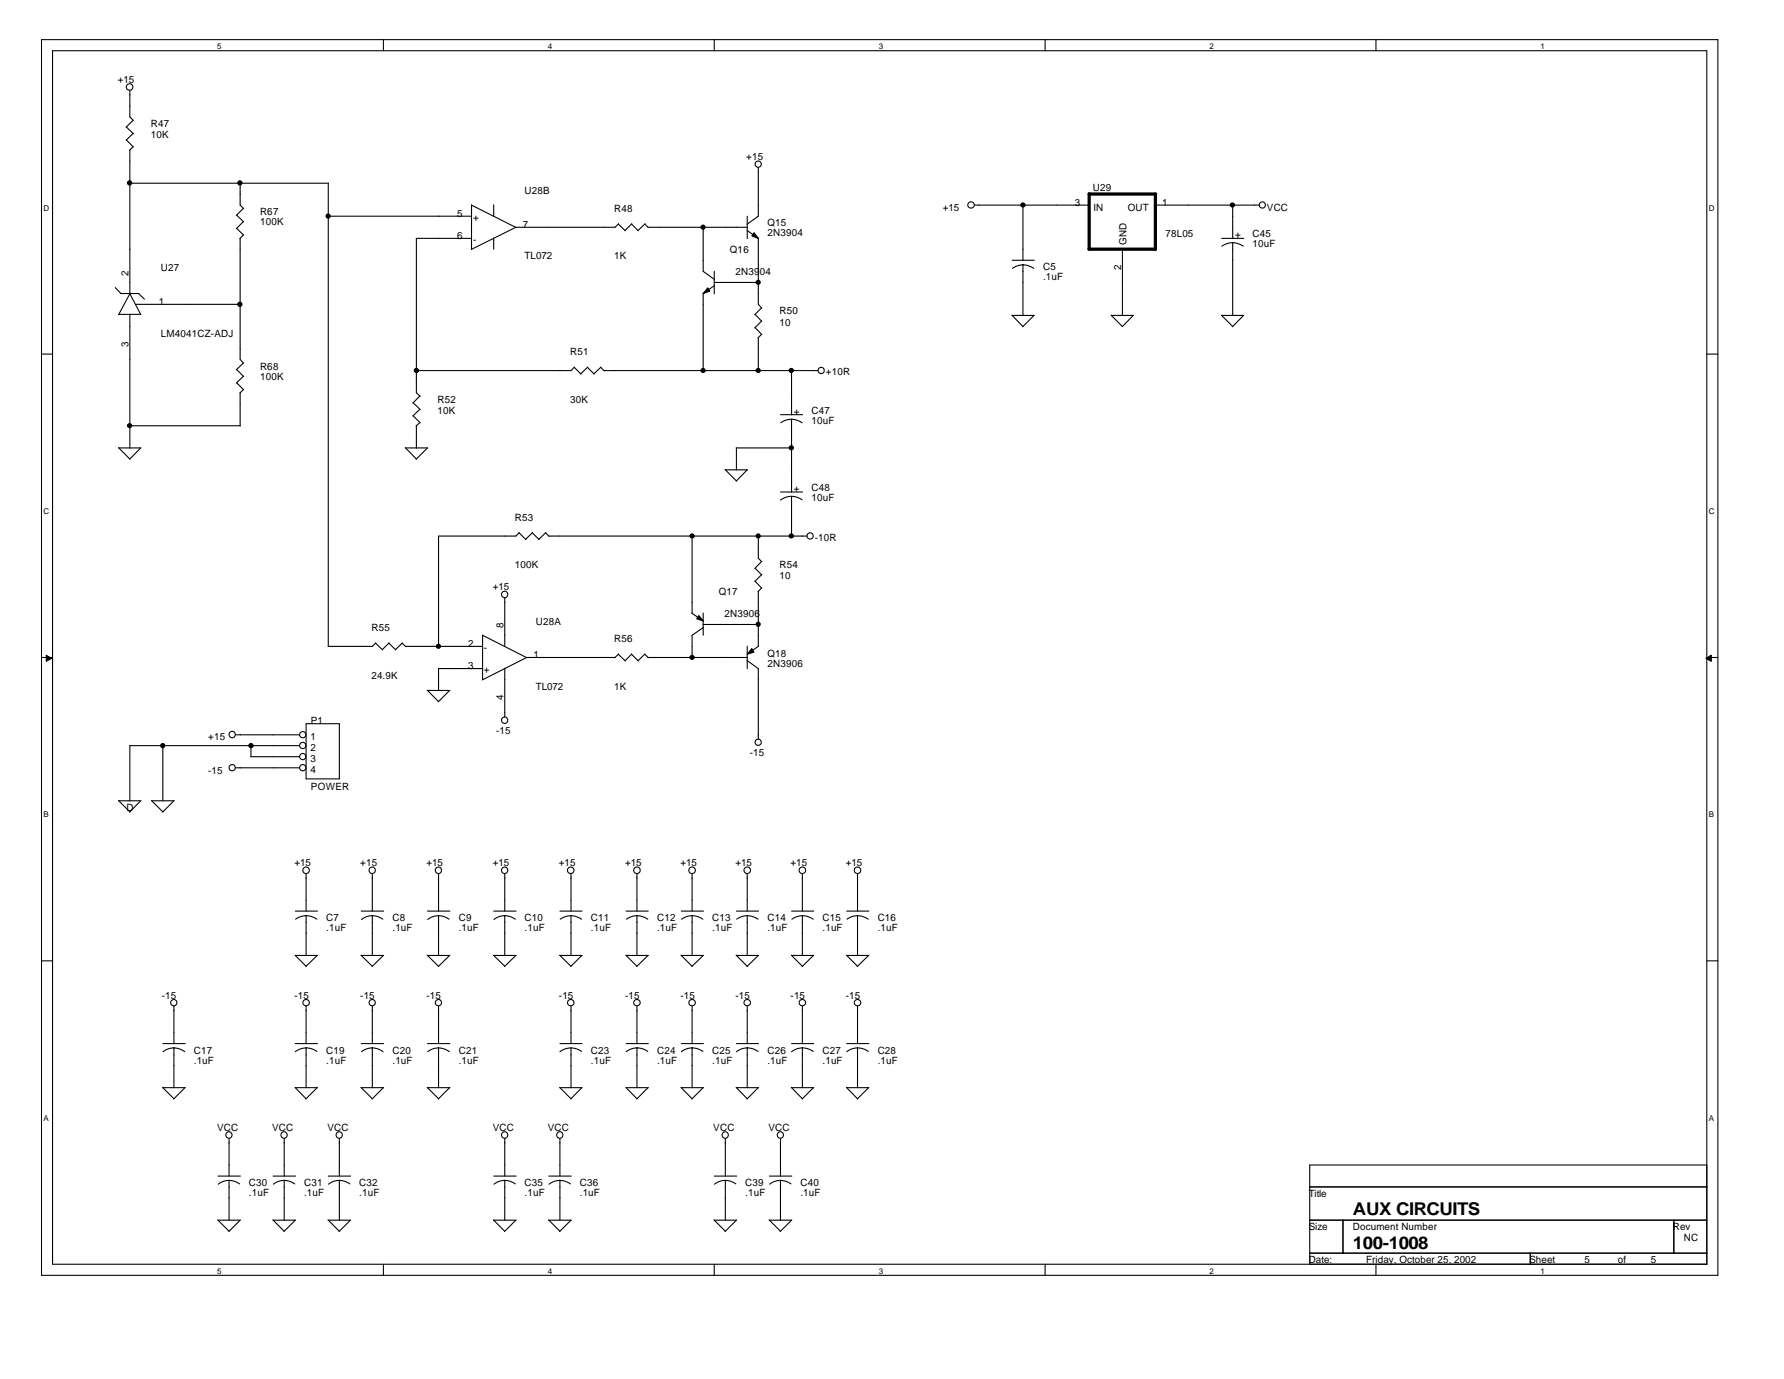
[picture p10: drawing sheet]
<svg xmlns="http://www.w3.org/2000/svg" width="279mm" height="216mm" viewBox="0 0 279 216" stroke-linecap="round" stroke-linejoin="round" font-family="sans-serif">
<g fill="none" stroke="#000" stroke-width=".17">
<path d="M6.5 6.2h262.5v193.5h-262.5zM8.2 7.9h259.1v190h-259.1zM19.8 19.9l1.1 1M20.3 14.2v4.1l.6 .6M20.8 18.8l-1.1 1.1M60 6.2v1.7M111.9 6.2v1.7M163.7 6.2v1.7M215.5 6.2v1.7M19.8 21.9l1.1 1.1M20.3 23.5v22.5M20.3 28.7h31.2"/>
<path d="M20.8 20.9l-1.1 1.1M20.8 23l-.5 .5M37.1 33.7l1.1 1M37.1 35.8l1.1 1M37.6 28.7v3.4l.6 .6M37.6 37.3v19l.6 .6M38.1 32.6l-1.1 1.1M38.1 34.7l-1.1 1.1M38.1 36.8l-.5 .6M51.4 33.8h22.4M51.4 28.7v72.5M73.8 37.3h-8.6v24.2l.6 .5"/>
<path d="M73.8 32.1v6.9M73.8 32.1l7 3.5M77.3 32.1v1.7M77.3 37.3v1.7M96.8 35.1l1.1 1M96.9 35l-.6 .6h-15.5l-7 3.5M98.9 35.1l1.1 1M99 35l-1.1 1.1M101 35.1l.5 .5M101 35l-1.1 1.1M101.5 35.6h15.5M110.1 35.6v6.9l1.8 1.3"/>
<path d="M117 33.8v3.6M117 36.1l1.8 1.3M118.8 26.2v7.6l-1.8 1.3M118.8 37.3v10.3l.5 .6M152.6 32.1h18M160.2 32.1v8.6M175.8 39v10.4M181 32.1h16.2M191.3 37.3h3.5M193.1 38l.6 .1 1 .4M193.1 38l-.8 .1-.9 .4M193.1 32.1v5.3"/>
<path d="M193.1 38v11.4M6.5 55.4h1.7M18.1 45l.8 1M18.6 49.2h3.5M18.9 46h2.8M20.3 45.9l1.7 3.3M20.3 49.3v20.9M20.4 45.9l-1.8 3.3M21.3 47.6h16.4M21.7 46l.9 .8M37.1 57.9l1.1 1.1M37.1 59.9l1.1 1.1"/>
<path d="M38.1 56.8l-1.1 1.1M38.1 58.9l-1.1 1.1M89.9 57.5l1.1 1.1M90 57.5l-.6 .5h-24.2M92 57.5l1.1 1.1M92.1 57.5l-1.2 1M94.1 57.5l.5 .6M94.1 57.5l-1.1 1M94.6 58h33.5M110.1 46v12.1M111.9 42.5v3.5M111.9 44.7l-1.8 1.3"/>
<path d="M111.9 44.2h6.9M118.3 49.2l1 1.1M118.3 51.3l1 1.1M118.8 52.9v5.2M119.3 48.2l-1.1 1.1M119.3 50.3l-1.1 1M119.3 52.3l-.6 .6M124 58v7M158.5 49.3l1.7 1.8M158.5 49.4h3.5M158.5 40.7h3.5M160.2 41.5l.7 .1 1 .4"/>
<path d="M160.2 41.5l-.7 .1-.9 .4M160.2 41.5v7.9M161.9 49.4l-1.7 1.8M174 49.3l1.8 1.8M174 49.4h3.5M177.5 49.4l-1.8 1.8M191.3 49.3l1.8 1.8M191.3 49.4h3.5M194.8 49.4l-1.8 1.8M267.3 55.4h1.7M18.6 70.1l1.7 1.8M18.6 70.1h3.5"/>
<path d="M20.3 66.7h17.4M22 70.1l-1.7 1.8M37.6 61.5v5.2M38.1 61l-.5 .5M63.5 70.1l1.7 1.8M63.5 70.1h3.5M64.7 63.1l1.1 1M64.7 65.1l1.1 1.1M65.2 66.7v3.5M65.8 62l-1.1 1.1M65.8 64.1l-1.1 1M65.8 66.1l-.6 .6"/>
<path d="M66.9 70.1l-1.7 1.8M113.6 73.5l1.7 1.8M113.6 73.6h3.5M115.3 70.1h8.7M115.3 70.1v3.5M117 73.6l-1.7 1.7M122.2 64.9h3.5M122.2 77h3.5M124 65.6l.7 .1 .9 .5M124 65.6l-.8 .1-.9 .5M124 77.7l.7 .1 .9 .5M124 77.7l-.8 .1-1 .5"/>
<path d="M124 65.6v11.5M124 77.7v6.3M75.6 99.4v7M75.6 99.5l6.9 3.5M79.1 93.6v7.6M81.3 83.4l1.1 1.1M81.3 83.4l-.5 .5h-12.1v17.3M83.4 83.4l1 1.1M83.4 83.4l-1.1 1M85.4 83.4l.6 .6M85.5 83.4l-1.1 1M86 83.9h40.4"/>
<path d="M108.3 96l1.8 1.2M108.4 83.9v12.1M110.1 97.8h8.7M110.1 96v3.5M110.2 98.2l-1.8 1.3v3.5M118.3 89l1 1M118.3 91l1 1.1M118.8 83.9v3.5l.5 .6M118.8 92.6v8.6M119.3 92.1l-.6 .5M119.3 87.9l-1.1 1.1M119.3 90l-1.1 1"/>
<path d="M6.5 102.9h1.7M20.3 116.7v8.7M20.3 116.7h26.6M25.5 116.7v8.7M36.9 115h10M39.3 118.5h7.6M39.3 116.7v1.8M47.9 113.3h5.2v8.6h-5.2zM58.8 100.7l1.1 1.1M58.9 100.7l-.6 .5h-6.9M60.9 100.7l1.1 1.1M60.9 100.7l-1 1"/>
<path d="M63 100.7l.6 .5M63 100.7l-1 1M63.5 101.2h12.1M66.9 108.1l1.8 1.7M66.9 108.1h3.6M70.4 108.1l-1.8 1.8M75.6 104.7h-6.9v3.4M79.1 104.6v7.7M96.8 102.4l1.1 1.1M96.9 102.4l-.6 .5h-13.8l-7 3.6M98.9 102.4l1.1 1.1M99 102.4l-1.1 1"/>
<path d="M101 102.4l.5 .6M101 102.4l-1.1 1M101.5 102.9h15.6M117 103.4l1.8 1.3v11M117 101.2v3.5M118.8 101.2l-1.8 1.2M267.3 102.9h1.7M18.6 125.3l1.7 1.8M18.6 125.4h3.5M22 125.4l-1.7 1.8M23.7 125.3l1.8 1.8M23.8 125.4h3.5"/>
<path d="M27.2 125.4l-1.7 1.8M36.9 120.2h10M47.9 136.8v5.8M58.3 136.8v5.8M68.7 136.8v5.8M79.1 136.8v5.8M89.4 136.8v5.8M99.8 136.8v5.8M108.4 136.8v5.8M117 136.8v5.8M125.7 136.8v5.8M134.3 136.8v5.8"/>
<path d="M6.5 150.4h1.7M27.2 157.5v5.9M46.2 149.5l1.7 1.8M46.2 149.6h3.5M46.2 142.6h3.5M47.9 143.4l.8 .1 .9 .4M47.9 143.4l-.7 .1-.9 .4M47.9 143.4v6.2M47.9 157.5v5.9M49.7 149.6l-1.8 1.7M56.5 149.5l1.8 1.8M56.6 149.6h3.5"/>
<path d="M56.6 142.6h3.5M58.3 143.4l.7 .1 1 .4M58.3 143.4l-.7 .1-1 .5M58.3 143.4v6.2M58.3 157.5v5.9M60 149.6l-1.7 1.7M66.9 149.5l1.8 1.8M66.9 149.6h3.6M66.9 142.6h3.6M68.7 143.4l.7 .1 .9 .4M68.7 143.4l-.8 .1-.9 .5M68.7 143.4v6.2"/>
<path d="M68.7 157.5v5.9M70.4 149.6l-1.8 1.7M77.3 149.5l1.8 1.8M77.3 149.6h3.5M77.3 142.6h3.5M79.1 143.4l.7 .1 .9 .4M79.1 143.4l-.8 .1-.9 .5M79.1 143.4v6.2M80.8 149.6l-1.8 1.7M87.6 149.5l1.8 1.8M87.7 149.6h3.5M87.7 142.6h3.5"/>
<path d="M89.4 143.4l.7 .1 1 .4M89.4 143.4l-.7 .1-1 .4M89.4 143.4v6.2M89.4 157.5v5.9M91.1 149.6l-1.7 1.7M98 149.5l1.8 1.8M98.1 149.6h3.4M98.1 142.6h3.4M99.8 143.4l.7 .1 .9 .4M99.8 143.4l-.7 .1-1 .4M99.8 143.4v6.2M99.8 157.5v5.9"/>
<path d="M101.5 149.6l-1.8 1.7M106.7 149.5l1.7 1.8M106.7 149.6h3.5M106.7 142.6h3.5M108.4 143.4l.7 .1 1 .4M108.4 143.4l-.7 .1-1 .4M108.4 143.4v6.2M108.4 157.5v5.9M110.1 149.6l-1.8 1.7M115.3 149.5l1.7 1.8M115.3 149.6h3.5M115.3 142.6h3.5"/>
<path d="M117 143.4l.8 .1 .9 .4M117 143.4l-.7 .1-.9 .4M117 143.4v6.2M117 157.5v5.9M118.8 149.6l-1.8 1.7M123.9 149.5l1.8 1.8M124 149.6h3.4M124 142.6h3.4M125.7 143.4l.7 .1 1 .4M125.7 143.4l-.7 .1-1 .4M125.7 143.4v6.2M125.7 157.5v5.9"/>
<path d="M127.4 149.6l-1.8 1.7M132.6 149.5l1.7 1.8M132.6 149.6h3.5M132.6 142.6h3.5M134.3 143.4l.7 .1 1 .4M134.3 143.4l-.7 .1-1 .4M134.3 143.4v6.2M134.3 157.5v5.9M136 149.6l-1.7 1.7M267.3 150.4h1.7M25.5 170.2l1.7 1.8M25.5 170.3h3.5"/>
<path d="M25.5 163.4h3.5M27.2 164.1l.7 .1 1 .5M27.2 164.1l-.7 .1-1 .5M27.2 164.1v6.2M29 170.3l-1.8 1.8M35.9 178.2v5.9M44.5 178.2v5.9M46.2 170.2l1.7 1.8M46.2 170.3h3.5M46.2 163.4h3.5M47.9 164.1l.8 .1 .9 .4M47.9 164.1l-.7 .1-1 .5"/>
<path d="M47.9 164.1v6.2M49.7 170.3l-1.8 1.8M53.1 178.2v5.9M56.5 170.2l1.8 1.8M56.6 170.3h3.5M56.6 163.4h3.5M58.3 164.1l.7 .1 1 .5M58.3 164.1l-.7 .1-1 .5M58.3 164.1v6.2M60 170.3l-1.7 1.8M66.9 170.2l1.8 1.8M66.9 170.3h3.6"/>
<path d="M66.9 163.4h3.6M68.7 164.1l.7 .1 1 .5M68.7 164.1l-.8 .1-.9 .5M68.7 164.1v6.2M70.4 170.3l-1.8 1.8M79.1 178.2v5.9M87.6 170.2l1.8 1.8M87.7 170.3h3.5M87.7 178.2v5.9M87.7 163.4h3.5M89.4 164.1l.7 .1 1 .4M89.4 164.1l-.7 .1-1 .5"/>
<path d="M89.4 164.1v6.2M91.1 170.3l-1.7 1.8M98 170.2l1.8 1.8M98.1 170.3h3.4M98.1 163.4h3.4M99.8 164.1l.7 .1 .9 .4M99.8 164.1l-.8 .1-.9 .5M99.8 164.1v6.2M101.5 170.3l-1.8 1.8M106.7 170.2l1.7 1.8M106.7 170.3h3.5M106.7 163.4h3.5"/>
<path d="M108.4 164.1l.7 .1 1 .4M108.4 164.1l-.7 .1-1 .5M108.4 164.1v6.2M110.1 170.3l-1.8 1.8M113.6 178.2v5.9M115.3 170.2l1.7 1.8M115.3 170.3h3.5M115.3 163.4h3.5M117 164.1l.8 .1 .9 .4M117 164.1l-.7 .1-1 .5M117 164.1v6.2M118.8 170.3l-1.8 1.8"/>
<path d="M122.2 178.2v5.9M123.9 170.2l1.8 1.8M124 170.3h3.4M124 163.4h3.4M125.7 164.1l.7 .1 1 .4M125.7 164.1l-.8 .1-.9 .5M125.7 164.1v6.2M127.4 170.3l-1.8 1.8M132.6 170.2l1.7 1.8M132.6 170.3h3.5M132.6 163.4h3.5M134.3 164.1l.7 .1 1 .4"/>
<path d="M134.3 164.1l-.7 .1-1 .5M134.3 164.1v6.2M136 170.3l-1.7 1.8M34.1 191l1.8 1.8M34.1 191h3.6M34.1 184.1h3.6M35.9 184.8l.7 .1 .9 .5M35.9 184.8l-.8 .1-.9 .5M35.9 184.8v6.2M37.6 191l-1.8 1.8M42.7 191l1.8 1.8M42.8 191h3.5"/>
<path d="M42.8 184.1h3.5M44.5 184.8l.7 .1 1 .5M44.5 184.8l-.7 .1-1 .5M44.5 184.8v6.2M46.2 191l-1.7 1.8M51.4 191l1.7 1.8M51.4 191h3.5M51.4 184.1h3.5M53.1 184.8l.7 .1 1 .5M53.1 184.8l-.7 .1-.9 .5M53.1 184.8v6.2M54.9 191l-1.8 1.8"/>
<path d="M60 197.9v1.8M77.3 191l1.8 1.8M77.3 191h3.5M77.3 184.1h3.5M79.1 184.8l.7 .1 .9 .5M79.1 184.8l-.8 .1-.9 .5M79.1 184.8v6.2M80.8 191l-1.8 1.8M85.9 191l1.8 1.8M86 191h3.5M86 184.1h3.5M87.7 184.8l.7 .1 .9 .5"/>
<path d="M87.7 184.8l-.7 .1-1 .5M87.7 184.8v6.2M89.4 191l-1.8 1.8M111.8 191l1.8 1.8M111.9 197.9v1.8M111.9 191h3.5M111.9 184.1h3.5M113.6 184.8l.7 .1 .9 .5M113.6 184.8l-.7 .1-1 .5M113.6 184.8v6.2M115.3 191l-1.7 1.8M120.5 191l1.7 1.8"/>
<path d="M120.5 191h3.5M120.5 184.1h3.5M122.2 184.8l.7 .1 1 .5M122.2 184.8l-.7 .1-1 .5M122.2 184.8v6.2M124 191l-1.8 1.8M163.7 197.9v1.8M205.1 185.8h62.2M205.1 191h62.2M205.1 196.2h62.2M210.3 191v5.2M215.5 197.9v1.8"/>
<path d="M239.7 196.2v1.7M262.1 191v5.2M267.3 182.4h-62.2v15.5"/>
<circle cx="20.3" cy="13.6" r=".51"/>
<circle cx="118.7" cy="25.7" r=".49"/>
<circle cx="152.1" cy="32.1" r=".5"/>
<circle cx="197.7" cy="32.1" r=".49"/>
<circle cx="128.6" cy="58" r=".49"/>
<circle cx="79" cy="93.1" r=".5"/>
<circle cx="126.9" cy="83.9" r=".49"/>
<circle cx="36.3" cy="115" r=".5"/>
<circle cx="47.4" cy="118.5" r=".49"/>
<circle cx="47.4" cy="115" r=".49"/>
<circle cx="47.4" cy="116.7" r=".49"/>
<circle cx="79" cy="112.8" r=".5"/>
<circle cx="118.7" cy="116.2" r=".49"/>
<circle cx="36.4" cy="120.2" r=".49"/>
<circle cx="47.4" cy="120.2" r=".49"/>
<circle cx="47.9" cy="136.3" r=".51"/>
<circle cx="58.3" cy="136.3" r=".5"/>
<circle cx="68.6" cy="136.3" r=".5"/>
<circle cx="79" cy="136.3" r=".5"/>
<circle cx="89.4" cy="136.3" r=".51"/>
<circle cx="99.8" cy="136.3" r=".51"/>
<circle cx="108.4" cy="136.3" r=".51"/>
<circle cx="117" cy="136.3" r=".51"/>
<circle cx="125.7" cy="136.3" r=".51"/>
<circle cx="134.3" cy="136.3" r=".51"/>
<circle cx="27.2" cy="157" r=".49"/>
<circle cx="47.9" cy="157" r=".5"/>
<circle cx="58.3" cy="157" r=".49"/>
<circle cx="68.7" cy="157" r=".49"/>
<circle cx="89.4" cy="157" r=".5"/>
<circle cx="99.8" cy="157" r=".5"/>
<circle cx="108.4" cy="157" r=".5"/>
<circle cx="117" cy="157" r=".5"/>
<circle cx="125.7" cy="157" r=".5"/>
<circle cx="134.3" cy="157" r=".5"/>
<circle cx="35.8" cy="177.7" r=".5"/>
<circle cx="44.5" cy="177.7" r=".5"/>
<circle cx="53.1" cy="177.7" r=".5"/>
<circle cx="79" cy="177.7" r=".5"/>
<circle cx="87.7" cy="177.7" r=".5"/>
<circle cx="113.6" cy="177.7" r=".5"/>
<circle cx="122.2" cy="177.7" r=".5"/>
</g>
<g fill="#000" stroke="#000" stroke-width=".16">
<path d="M7.2 102.6l.9 .5-.9 .4z" fill-rule="evenodd"/>
<path d="M267.2 103.1l.8-.5v.9z" fill-rule="evenodd"/>
</g>
<g fill="#000" stroke="#000" stroke-width=".17">
<path d="M118.1 36.4l.7 .9-1.1-.4z" fill-rule="evenodd"/>
<path d="M110.8 45.1l.4 .5-1.1 .4z" fill-rule="evenodd"/>
<path d="M109.4 96.4l.7 .8-1-.3z" fill-rule="evenodd"/>
<path d="M117.7 101.5l.4 .6-1.1 .3z" fill-rule="evenodd"/>
<circle cx="20.3" cy="28.6" r=".33"/>
<circle cx="37.6" cy="28.6" r=".33"/>
<circle cx="51.4" cy="33.8" r=".32"/>
<circle cx="110.1" cy="35.6" r=".32"/>
<circle cx="160.2" cy="32.1" r=".33"/>
<circle cx="193" cy="32.1" r=".33"/>
<circle cx="37.6" cy="47.6" r=".33"/>
<circle cx="65.2" cy="58" r=".33"/>
<circle cx="110.1" cy="58" r=".32"/>
<circle cx="118.7" cy="44.2" r=".32"/>
<circle cx="118.7" cy="58" r=".32"/>
<circle cx="123.9" cy="58" r=".33"/>
<circle cx="20.3" cy="66.6" r=".33"/>
<circle cx="123.9" cy="70.1" r=".33"/>
<circle cx="108.4" cy="83.9" r=".33"/>
<circle cx="118.7" cy="97.7" r=".33"/>
<circle cx="118.7" cy="83.9" r=".32"/>
<circle cx="123.9" cy="83.9" r=".33"/>
<circle cx="25.5" cy="116.7" r=".33"/>
<circle cx="39.3" cy="116.7" r=".33"/>
<circle cx="68.7" cy="101.2" r=".32"/>
<circle cx="108.4" cy="102.9" r=".33"/>
</g>
<path d="M170.5 39h10.5M170.6 30.4h10.4M170.6 30.3v8.7M181 30.4v8.7" fill="none" stroke="#000" stroke-width=".51"/>
<g font-size="2.8">
<text x="211.9" y="190.3">AUX CIRCUITS</text>
<text x="211.9" y="195.5">100-1008</text>
</g>
<g font-size="1.6">
<text x="18.5" y="13">+15</text>
<text x="23.6" y="19.9">R47</text>
<text x="23.6" y="21.6">10K</text>
<text x="116.9" y="25.1">+15</text>
<text x="171.2" y="29.9">U29</text>
<text x="40.7" y="33.7">R67</text>
<text x="40.7" y="35.3">100K</text>
<text x="71.6" y="34">5</text>
<text x="74.1" y="34.6">+</text>
<text x="81.9" y="35.7">7</text>
<text x="82.2" y="30.4">U28B</text>
<text x="96.2" y="33.2">R48</text>
<text x="120.2" y="35.4">Q15</text>
<text x="147.7" y="33">+15</text>
<text x="168.3" y="32.2">3</text>
<text x="171.3" y="33">IN</text>
<text x="176.6" y="33">OUT</text>
<text x="182" y="32.2">1</text>
<text x="198.4" y="33">VCC</text>
<text x="71.6" y="37.4">6</text>
<text x="74.1" y="38">-</text>
<text x="82.2" y="40.6">TL072</text>
<text x="96.2" y="40.6">1K</text>
<text x="114.3" y="39.6">Q16</text>
<text x="120.2" y="37">2N3904</text>
<text x="176.4" y="38.3" transform="rotate(-90 176.4 38.3)">GND</text>
<text x="182.5" y="37.2">78L05</text>
<text x="193.4" y="37.3">+</text>
<text x="196.2" y="37.2">C45</text>
<text x="196.2" y="38.7">10uF</text>
<text x="20.2" y="43.1" transform="rotate(-90 20.2 43.1)">2</text>
<text x="24.8" y="47.8">1</text>
<text x="25.2" y="42.5">U27</text>
<text x="115.2" y="43.1">2N3904</text>
<text x="163.4" y="42.3">C5</text>
<text x="163.4" y="43.9">.1uF</text>
<text x="175.6" y="42.2" transform="rotate(-90 175.6 42.2)">2</text>
<text x="25.2" y="52.7">LM4041CZ-ADJ</text>
<text x="122.1" y="49.2">R50</text>
<text x="122.1" y="51">10</text>
<text x="20.2" y="54.4" transform="rotate(-90 20.2 54.4)">3</text>
<text x="40.7" y="57.9">R68</text>
<text x="40.7" y="59.4">100K</text>
<text x="89.3" y="55.6">R51</text>
<text x="129.3" y="58.8">+10R</text>
<text x="68.5" y="63.1">R52</text>
<text x="68.5" y="64.8">10K</text>
<text x="89.3" y="63.1">30K</text>
<text x="124.3" y="65">+</text>
<text x="127.1" y="64.8">C47</text>
<text x="127.1" y="66.3">10uF</text>
<text x="124.3" y="77">+</text>
<text x="127.1" y="76.9">C48</text>
<text x="80.6" y="81.5">R53</text>
<text x="127.1" y="78.4">10uF</text>
<text x="80.6" y="89">100K</text>
<text x="122.1" y="89">R54</text>
<text x="127.6" y="84.7">-10R</text>
<text x="77.2" y="92.4">+15</text>
<text x="112.6" y="93.1">Q17</text>
<text x="122.1" y="90.7">10</text>
<text x="58.2" y="98.8">R55</text>
<text x="73.3" y="101.3">2</text>
<text x="75.8" y="101.9">-</text>
<text x="78.9" y="98.4" transform="rotate(-90 78.9 98.4)">8</text>
<text x="83.9" y="97.8">U28A</text>
<text x="96.2" y="100.5">R56</text>
<text x="113.5" y="96.6">2N3906</text>
<text x="58.2" y="106.3">24.9K</text>
<text x="73.3" y="104.8">3</text>
<text x="75.8" y="105.4">+</text>
<text x="83.6" y="103">1</text>
<text x="83.9" y="108">TL072</text>
<text x="96.2" y="108">1K</text>
<text x="120.2" y="102.8">Q18</text>
<text x="120.2" y="104.4">2N3906</text>
<text x="48.7" y="113.3">P1</text>
<text x="78.9" y="109.6" transform="rotate(-90 78.9 109.6)">4</text>
<text x="32.6" y="115.9">+15</text>
<text x="48.6" y="115.9">1</text>
<text x="48.6" y="117.6">2</text>
<text x="48.6" y="119.3">3</text>
<text x="77.7" y="114.9">-15</text>
<text x="117.4" y="118.3">-15</text>
<text x="32.6" y="121.1">-15</text>
<text x="48.6" y="121.1">4</text>
<text x="48.7" y="123.7">POWER</text>
<text x="19.8" y="127">D</text>
<text x="46.1" y="135.6">+15</text>
<text x="56.4" y="135.6">+15</text>
<text x="66.8" y="135.6">+15</text>
<text x="77.2" y="135.6">+15</text>
<text x="87.5" y="135.6">+15</text>
<text x="97.9" y="135.6">+15</text>
<text x="106.6" y="135.6">+15</text>
<text x="115.2" y="135.6">+15</text>
<text x="123.8" y="135.6">+15</text>
<text x="132.5" y="135.6">+15</text>
<text x="51.1" y="144.2">C7</text>
<text x="51.1" y="145.8">.1uF</text>
<text x="61.5" y="144.2">C8</text>
<text x="61.5" y="145.8">.1uF</text>
<text x="71.8" y="144.2">C9</text>
<text x="71.8" y="145.8">.1uF</text>
<text x="82.2" y="144.2">C10</text>
<text x="82.2" y="145.8">.1uF</text>
<text x="92.5" y="144.2">C11</text>
<text x="92.5" y="145.8">.1uF</text>
<text x="102.9" y="144.2">C12</text>
<text x="102.9" y="145.8">.1uF</text>
<text x="111.5" y="144.2">C13</text>
<text x="111.5" y="145.8">.1uF</text>
<text x="120.2" y="144.2">C14</text>
<text x="120.2" y="145.8">.1uF</text>
<text x="128.8" y="144.2">C15</text>
<text x="128.8" y="145.8">.1uF</text>
<text x="137.5" y="144.2">C16</text>
<text x="137.5" y="145.8">.1uF</text>
<text x="25.4" y="156.3">-15</text>
<text x="46.1" y="156.3">-15</text>
<text x="56.4" y="156.3">-15</text>
<text x="66.8" y="156.3">-15</text>
<text x="87.5" y="156.3">-15</text>
<text x="97.9" y="156.3">-15</text>
<text x="106.6" y="156.3">-15</text>
<text x="115.2" y="156.3">-15</text>
<text x="123.8" y="156.3">-15</text>
<text x="132.5" y="156.3">-15</text>
<text x="30.4" y="165">C17</text>
<text x="30.4" y="166.5">.1uF</text>
<text x="51.1" y="165">C19</text>
<text x="51.1" y="166.5">.1uF</text>
<text x="61.5" y="165">C20</text>
<text x="61.5" y="166.5">.1uF</text>
<text x="71.8" y="165">C21</text>
<text x="71.8" y="166.5">.1uF</text>
<text x="92.5" y="165">C23</text>
<text x="92.5" y="166.5">.1uF</text>
<text x="102.9" y="165">C24</text>
<text x="102.9" y="166.5">.1uF</text>
<text x="111.5" y="165">C25</text>
<text x="111.5" y="166.5">.1uF</text>
<text x="120.2" y="165">C26</text>
<text x="120.2" y="166.5">.1uF</text>
<text x="128.8" y="165">C27</text>
<text x="128.8" y="166.5">.1uF</text>
<text x="137.5" y="165">C28</text>
<text x="137.5" y="166.5">.1uF</text>
<text x="34" y="177.1">VCC</text>
<text x="42.6" y="177.1">VCC</text>
<text x="51.3" y="177.1">VCC</text>
<text x="77.2" y="177.1">VCC</text>
<text x="85.8" y="177.1">VCC</text>
<text x="111.7" y="177.1">VCC</text>
<text x="120.4" y="177.1">VCC</text>
<text x="39" y="185.7">C30</text>
<text x="47.6" y="185.7">C31</text>
<text x="56.3" y="185.7">C32</text>
<text x="82.2" y="185.7">C35</text>
<text x="90.8" y="185.7">C36</text>
<text x="116.7" y="185.7">C39</text>
<text x="125.3" y="185.7">C40</text>
<text x="39" y="187.2">.1uF</text>
<text x="47.6" y="187.2">.1uF</text>
<text x="56.3" y="187.2">.1uF</text>
<text x="82.2" y="187.2">.1uF</text>
<text x="90.8" y="187.2">.1uF</text>
<text x="116.7" y="187.2">.1uF</text>
<text x="125.3" y="187.2">.1uF</text>
<text x="205" y="187.4">Title</text>
<text x="205" y="192.6">Size</text>
<text x="205" y="197.8">Date:</text>
<text x="211.9" y="192.6">Document Number</text>
<text x="214" y="197.8">Friday, October 25, 2002</text>
<text x="239.5" y="197.8">Sheet</text>
<text x="248.2" y="197.8">5</text>
<text x="253.4" y="197.8">of</text>
<text x="258.5" y="197.8">5</text>
<text x="262" y="192.6">Rev</text>
<text x="263.7" y="194.4">NC</text>
</g>
<g font-size="1.3">
<text x="34" y="7.7">5</text>
<text x="85.8" y="7.7">4</text>
<text x="137.6" y="7.7">3</text>
<text x="189.4" y="7.7">2</text>
<text x="241.3" y="7.7">1</text>
<text x="6.8" y="33">D</text>
<text x="267.6" y="33">D</text>
<text x="6.8" y="80.5">C</text>
<text x="267.6" y="80.5">C</text>
<text x="6.8" y="128">B</text>
<text x="267.6" y="128">B</text>
<text x="6.8" y="175.5">A</text>
<text x="267.6" y="175.5">A</text>
<text x="34" y="199.4">5</text>
<text x="85.8" y="199.4">4</text>
<text x="137.6" y="199.4">3</text>
<text x="189.4" y="199.4">2</text>
<text x="241.3" y="199.4">1</text>
</g>
</svg>
